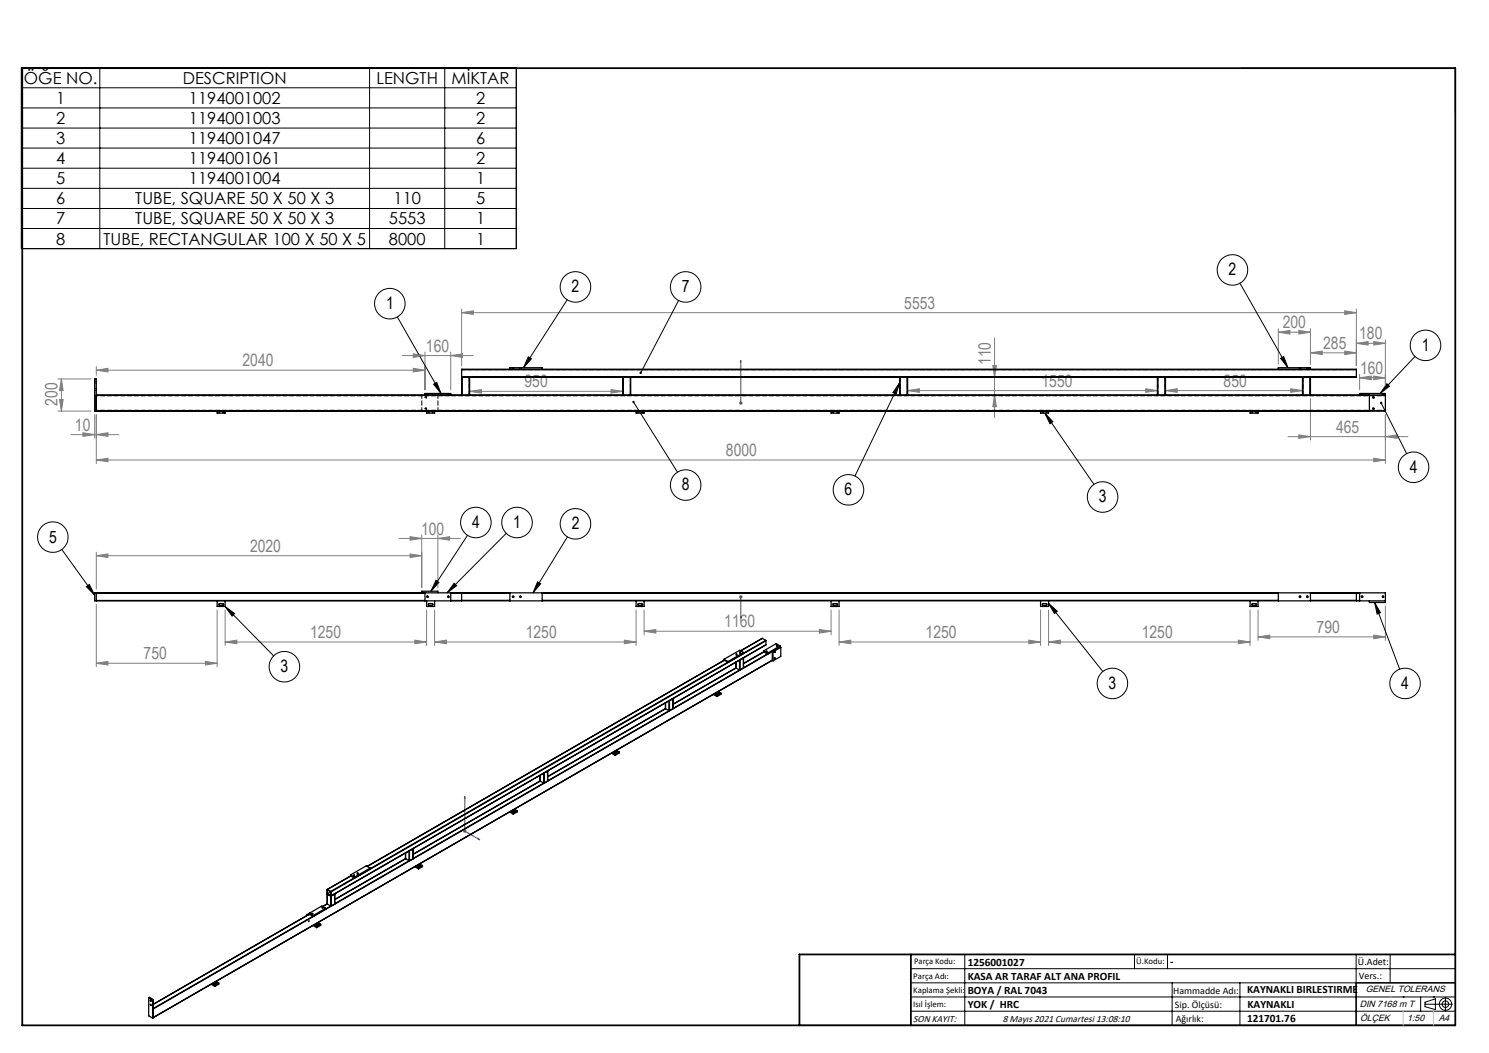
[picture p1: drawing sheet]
<svg xmlns="http://www.w3.org/2000/svg" width="420mm" height="297mm" viewBox="0 0 420 297" stroke-linecap="round" stroke-linejoin="round" font-family="sans-serif">
<g fill="none" stroke="#000" stroke-width=".28">
<path d="M6 19.1h139.6v51h-139.6zM28.2 19.1v51M104.2 19.1v51M125.4 19.1v51M350.2 19.2h60.3v12.6M6 24.8h139.6M6 30.4h139.6M6 36.1h139.6M6 41.8h139.6M6 47.4h139.6M6 53.1h139.6M6 58.8h139.6"/>
<path d="M6 64.4h139.6M349.7 79.9l13.6 23.8M112.1 89.4l12.3 21.6M160 84.6l-12.3 19.1M191.4 84.7l-10.7 20.5M119.9 115.4a.22 .22 0 0 1 .1-.3 .22 .22 0 0 1 .3 .2 .22 .22 0 0 1-.2 .2M119.9 112.2a.22 .22 0 0 1 .1-.3 .22 .22 0 0 1 .3 .2 .22 .22 0 0 1-.2 .2M120.3 111v.4M120.8 111v.4M122.3 108.4l.9-.6 1.2 3.2zM126.2 111v.4M126.7 111v.4"/>
<path d="M144.5 103.7v.4M145 103.7v.4M146.5 103.7v.4M147 103.7v.4M149 100.6l.9 .6-2.2 2.5zM178.7 113.4l12.4 19.8M253.8 108l-12.6 26.3M253.8 108l-1 3.2-1-.5zM294.7 116.5l13.9 20.1M294.7 116.5l2.3 2.5-.8 .5zM361.2 101.1l.9-.5 1.2 3.1zM366.5 103.7v.4"/>
<path d="M366.9 103.7v.4M368.5 103.7v.4M369 103.7v.4M384 111v.4M384.4 111v.4M387.1 115.4a.23 .23 0 0 1 .2-.4 .23 .23 0 0 1 .3 .3 .23 .23 0 0 1-.3 .2M387.1 112.2a.23 .23 0 0 1 .2-.3 .23 .23 0 0 1 .3 .2 .23 .23 0 0 1-.3 .2M389.6 113.7l7.2 14.2M389.9 111v.4M390.3 111v.4M391.2 108.2l.7 .7-2.6 2.1zM399.1 100.5l-9.8 10.5"/>
<path d="M17.4 155l9.3 12.8M131.9 151l-10.3 15.8M142.8 150.4l-16.7 16.8M160.1 151.4l-9.7 15.8M24.3 165.4l.9-.6 1.5 3zM63.5 171.1l13.7 13.9M63.5 171.1l2.7 2-.7 .7zM120.3 168.4a.22 .22 0 0 1 .2-.3 .22 .22 0 0 1 .3 .3 .22 .22 0 0 1-.3 .2M123 163.7l.8 .5-2.2 2.6zM126.3 168.4a.22 .22 0 0 1 .2-.3 .22 .22 0 0 1 .2 .3 .22 .22 0 0 1-.3 .2M128.1 164.5l.7 .7-2.7 2zM144.5 168.4a.22 .22 0 0 1 .3-.3 .22 .22 0 0 1 .2 .3 .22 .22 0 0 1-.3 .2"/>
<path d="M146.6 168.4a.22 .22 0 0 1 .2-.3 .22 .22 0 0 1 .2 .3 .22 .22 0 0 1-.3 .2M151.6 164.1l.9 .5-2.1 2.6zM295.8 170.2l15.3 19.2M295.8 170.2l2.4 2.2-.8 .7zM366.5 168.4a.22 .22 0 0 1 .2-.3 .22 .22 0 0 1 .2 .3 .22 .22 0 0 1-.3 .2M368.5 168.4a.22 .22 0 0 1 .2-.3 .22 .22 0 0 1 .2 .3 .22 .22 0 0 1-.2 .2M384 168.4a.22 .22 0 0 1 .2-.3 .22 .22 0 0 1 .2 .3 .22 .22 0 0 1-.3 .2M387.7 169.9l1.7 2.9-1 .4zM387.7 169.9l7.1 18.8M389.9 168.4a.22 .22 0 0 1 .2-.3 .22 .22 0 0 1 .2 .3 .22 .22 0 0 1-.3 .2M207.6 184.8h.3zM88 257.7h.3z"/>
<path d="M256.9 273.2h153.6M256.9 277.2h153.6M272.1 269.2v20M320 269.2v4M329.3 269.2v4M330.6 277.2v12M349.7 277.2v12M382.5 269.2v20M392.1 269.2v8M256.9 281.2h153.6M256.9 285.2h153.6M395.8 281.2h.1"/>
<path d="M400.7 281.2v4M402 283.2h7.7M402 282.7l2.9-1v3.1l-2.9-.9zM404.4 281.2h.1M407.7 281.3v3.8"/>
<circle cx="347.6" cy="76.1" r="4.3"/>
<circle cx="110" cy="85.6" r="4.3"/>
<circle cx="162.3" cy="80.9" r="4.3"/>
<circle cx="193.4" cy="80.9" r="4.3"/>
<circle cx="402.1" cy="97.4" r="4.3"/>
<circle cx="193.4" cy="136.8" r="4.3"/>
<circle cx="239.3" cy="138.1" r="4.3"/>
<circle cx="398.7" cy="131.8" r="4.3"/>
<circle cx="14.9" cy="151.5" r="4.3"/>
<circle cx="134.2" cy="147.4" r="4.3"/>
<circle cx="145.8" cy="147.4" r="4.3"/>
<circle cx="162.3" cy="147.7" r="4.3"/>
<circle cx="311" cy="140.2" r="4.3"/>
<circle cx="80.2" cy="188.1" r="4.3"/>
<circle cx="208.8" cy="184.2" r=".12"/>
<circle cx="216.3" cy="183.9" r=".13"/>
<circle cx="218.4" cy="185.5" r=".14"/>
<circle cx="218.4" cy="183.8" r=".14"/>
<circle cx="219.1" cy="182.3" r=".13"/>
<circle cx="313.8" cy="192.8" r="4.3"/>
<circle cx="396.3" cy="192.8" r="4.3"/>
<circle cx="87.1" cy="259.8" r=".14"/>
<circle cx="87.1" cy="258" r=".14"/>
<circle cx="91" cy="256.1" r=".14"/>
<circle cx="99.9" cy="247.1" r=".13"/>
<circle cx="100.8" cy="246.5" r=".13"/>
<circle cx="407.7" cy="283.2" r=".93"/>
<circle cx="407.7" cy="283.2" r="1.74"/>
</g>
<path d="M209 113.6v.2zM209 101.7v.6v-.6M209 113.7h.1M209 101.7v12M209 174.3v-.6v.6M209 168.2v.3zM209 168.3h.1M209 168.3v6M131.1 224.6l.1 .6-.2-.1zM131.1 224.6v9.8l4.2 2.5M134.9 236.5l.4 .4-.4-.2z" fill="none" stroke="#00f" stroke-width=".28"/>
<g fill="none" stroke="#808080" stroke-width=".28">
<path d="M116.6 99.8l3.3 .5-3.3 .5zM119.9 99.3v10.7M127.1 99.3v10.7M130.2 88.2l3.3-.5v1zM130.2 87.2v15.9M130.2 88.2h252.4M280.5 95.3v22.5M360.6 93.7l3.3-.5v1zM360.6 92.7v10M360.6 93.7h9M366.4 93.2l3.2 .5-3.2 .5zM369.6 99.5l3.4-.5v1z"/>
<path d="M369.6 92.7v10M369.6 99.5h13M379.3 87.7l3.3 .5-3.3 .5zM379.3 99l3.3 .5-3.3 .5zM382.6 96.8l3.3-.5v1zM382.6 96.8h8.2M382.6 87.2v15.9M387.5 96.3l3.3 .5-3.3 .5zM390.8 95.8v14.2M16.3 106.9h9.4M16.3 116h9.4M16.8 112.7h1l-.5 3.3z"/>
<path d="M17.3 106.9l.5 3.3h-1zM17.3 106.9v9.1M26.7 117v6.6M27.2 104.4l3.2-.5v1zM27.2 103.4v2.5M27.2 117v13.7M27.2 104.4h92.7M113.5 100.3h20M116.6 103.9l3.3 .5-3.3 .5zM127.1 100.3l3.4-.5v1zM132.5 110.4l3.3-.5v1zM132.5 110.4h43.1"/>
<path d="M172.3 109.9l3.3 .5-3.3 .5zM208.5 113.7h1M208.6 113.3l.7 .7M209 113.2v1M209.3 113.3l-.7 .7M256 110.2l3.3-.6v1.1zM256 110.2h70.5M280 103.1h1.1l-.6 3.3zM280.5 111.4l.6 3.3h-1.1zM323.2 109.6l3.3 .6-3.3 .5zM328.8 110.2l3.2-.6v1.1zM328.8 110.2h38.6"/>
<path d="M364.1 109.6l3.3 .6-3.3 .5zM369.6 112.4v11.7M383.5 106.6l3.3-.5v1zM383.5 105.6v4.4M383.5 106.6h7.3M387.5 106.1l3.3 .5-3.3 .5zM390.8 117v13.7M20 122.6h13.5M23.4 122.1l3.3 .5-3.3 .5zM27.2 129.7l3.2-.4v.9zM27.2 129.7h363.6M27.2 122.6l3.2-.5v1z"/>
<path d="M363.3 123.2h33.8M366.4 122.7l3.2 .5-3.2 .4zM387.5 129.3l3.3 .4-3.3 .5zM390.8 123.2l3.3-.5v.9zM27.2 156.7l3.2-.5v1.1zM27.2 155.7v10.5M27.2 156.7h91.8M112.6 151.9h17.3M115.7 151.4l3.3 .5-3.3 .5zM115.7 156.2l3.3 .5-3.3 .6zM119 150.9v14.8M123.5 151.9l3.3-.5v1z"/>
<path d="M123.5 150.9v14.8M27.2 170.5v17.6M61.2 172v16.1M63.5 172v10.1M120.3 172v10.1M122.6 172v10.1M179.4 172v10.1M181.7 178l3.3-.5v1.1zM181.7 172v7.1M181.7 178h52.7M208.5 168.3h1M208.6 168l.7 .7"/>
<path d="M209 167.8v1M209.3 168l-.7 .7M231.1 177.5l3.3 .5-3.3 .6zM234.4 172v7.1M236.7 172v10.1M293.5 172v10.1M295.8 172v10.1M352.6 172v10.1M354.9 179.6l3.3-.5v1.1zM354.9 172v8.7M354.9 179.6h35.9M387.5 179.1l3.3 .5-3.3 .6z"/>
<path d="M390.8 170.9v9.8M27.2 187.1l3.2-.6v1.1zM27.2 187.1h34M57.9 186.5l3.3 .6-3.3 .5zM63.5 181.1l3.3-.6v1.1zM63.5 181.1h56.8M117 180.5l3.3 .6-3.3 .5zM122.6 181.1l3.3-.6v1.1zM122.6 181.1h56.8M176.1 180.5l3.3 .6-3.3 .5zM236.7 181.1l3.3-.6v1.1zM236.7 181.1h56.8"/>
<path d="M290.2 180.5l3.3 .6-3.3 .5zM295.8 181.1l3.3-.6v1.1zM295.8 181.1h56.8M349.3 180.5l3.3 .6-3.3 .5zM130.6 234.4h1M130.7 234.1l.7 .7M131.1 233.9v1M131.4 234.1l-.7 .7"/>
</g>
<path d="M410.5 277.2h-28v12M225.5 289.2h185" fill="none" stroke="#000" stroke-width=".35"/>
<path d="M6.3 19.2h404.2v270h-404.2zM256.9 269.2v20M410.5 269.2h-185v20" fill="none" stroke="#000" stroke-width=".5"/>
<path d="M392.1 281.2h.1M395.8 285.2v4M404.4 285.2v4" fill="none" stroke="#c0c0c0" stroke-width=".28"/>
<g fill="#00f">
<path d="M209 113.6v.2zM209 101.7v.6z"/>
<path d="M209 173.7v.6zM209 168.2v.3zM134.9 236.5l.4 .4-.4-.2zM131.1 224.6l.1 .6-.2-.1z"/>
</g>
<g fill="#808080">
<path d="M387.5 96.3l3.3 .5-3.3 .5zM382.6 96.8l3.3-.5v1z"/>
<path d="M323.2 109.6l3.3 .6-3.3 .5zM256 110.2l3.3-.6v1.1z"/>
<path d="M116.6 103.9l3.3 .5-3.3 .5zM27.2 104.4l3.2-.5v1zM172.3 109.9l3.3 .5-3.3 .5zM132.5 110.4l3.3-.5v1zM27.2 122.6l3.2-.5v1zM23.4 122.1l3.3 .5-3.3 .5zM127.1 100.3l3.4-.5v1zM116.6 99.8l3.3 .5-3.3 .5zM57.9 186.5l3.3 .6-3.3 .5zM27.2 187.1l3.2-.6v1.1zM123.5 151.9l3.3-.5v1zM115.7 151.4l3.3 .5-3.3 .5zM115.7 156.2l3.3 .5-3.3 .6zM27.2 156.7l3.2-.5v1.1z"/>
<path d="M27.2 129.7l3.2-.4v.9zM387.5 129.3l3.3 .4-3.3 .5zM360.6 93.7l3.3-.5v1zM366.4 93.2l3.2 .5-3.2 .5zM383.5 106.6l3.3-.5v1zM387.5 106.1l3.3 .5-3.3 .5zM369.6 99.5l3.4-.5v1zM379.3 99l3.3 .5-3.3 .5zM328.8 110.2l3.2-.6v1.1zM364.1 109.6l3.3 .6-3.3 .5zM63.5 181.1l3.3-.6v1.1zM117 180.5l3.3 .6-3.3 .5zM122.6 181.1l3.3-.6v1.1zM176.1 180.5l3.3 .6-3.3 .5zM181.7 178l3.3-.5v1.1zM231.1 177.5l3.3 .5-3.3 .6zM236.7 181.1l3.3-.6v1.1zM290.2 180.5l3.3 .6-3.3 .5zM295.8 181.1l3.3-.6v1.1zM349.3 180.5l3.3 .6-3.3 .5zM354.9 179.6l3.3-.5v1.1zM387.5 179.1l3.3 .5-3.3 .6z"/>
<path d="M130.2 88.2l3.3-.5v1zM379.3 87.7l3.3 .5-3.3 .5z"/>
<path d="M280 103.1h1.1l-.6 3.3zM280.5 111.4l.6 3.3h-1.1zM17.3 106.9l.5 3.3h-1zM16.8 112.7h1l-.5 3.3z"/>
<path d="M366.4 122.7l3.2 .5-3.2 .4zM390.8 123.2l3.3-.5v.9z"/>
</g>
<path d="M180.5 104.9v.5l.2-.2-.1 .2a.33 .33 0 0 0 .4-.3 .33 .33 0 0 0-.5-.2zM149 100.6l.9 .6-2.2 2.5zM178.4 113.1a.34 .34 0 0 0 0 .6 .34 .34 0 0 0 .6-.2 .34 .34 0 0 0-.5-.4l.2 .3zM122.3 108.4l.9-.6 1.2 3.2zM361.2 101.1l.9-.5 1.2 3.1zM391.2 108.2l.7 .7-2.6 2.1zM389.3 113.4a.34 .34 0 0 0 .2 .6 .34 .34 0 0 0 .4-.4 .34 .34 0 0 0-.5-.3l.2 .4-.2-.4zM294.7 116.5l2.3 2.5-.8 .5zM253.8 108l-1 3.2-1-.5zM387.7 169.9l1.7 2.9-1 .4zM295.8 170.2l2.4 2.2-.8 .7zM123 163.7l.8 .5-2.2 2.6zM24.3 165.4l.9-.6 1.5 3zM63.5 171.1l2.7 2-.7 .7zM128.1 164.5l.7 .7-2.7 2zM151.6 164.1l.9 .5-2.1 2.6z" fill="#000"/>
<g fill="none" stroke="#000" stroke-width=".35">
<path d="M27.2 111.4h103M27.2 111.5h359.1M27.2 115.9h359.1M61.2 116v.5h2.3v-.5M119.9 111.4v-.4h7.2v.4M120.3 116v.5h2.3v-.5M130.2 104.3v-.2h252.4v.2M130.2 106.3v.1M130.2 106.4h.1M130.2 111.4h.1M130.2 104.3h252.4M130.2 106.3h252.4"/>
<path d="M130.2 104.3v2M130.2 106.4v5M130.3 111.4h2M130.3 106.4h2M130.3 106.4v5M132.3 111.4h.2M132.3 106.4h.2M132.3 106.4v5M132.5 111.4h43.1M132.5 106.4h43.1M132.5 106.4v5M143.8 104.1v-.4h9.1v.4"/>
<path d="M175.6 111.4h.2M175.6 106.4h.2M175.6 106.4v5M175.8 111.4h2M175.8 106.4v5M175.8 106.4h2M177.8 111.4h.1M177.8 106.4h.1M177.8 106.4v5M177.9 111.4h75.9M177.9 106.4h75.9M177.9 106.4v5"/>
<path d="M179.4 116v.5h2.3v-.5M234.4 116v.5h2.3v-.5M253.8 111.4h.1M253.8 106.4h.1M253.8 106.4v5M253.9 111.4h2M253.9 106.4h2M253.9 106.4v5M255.9 111.4h.1M255.9 106.4h.1M255.9 106.4v5M256 111.4h70.5"/>
<path d="M256 106.4h70.5M256 106.4v5M293.5 116v.5h2.3v-.5M326.5 111.4h.1M326.5 106.4h.1M326.5 106.4v5M326.6 111.4h2M326.6 106.4h2M326.6 106.4v5M328.6 111.4h.1M328.6 106.4h.2M328.6 106.4v5"/>
<path d="M328.7 111.4h38.7M328.8 106.4h38.6M328.8 106.4v5M352.6 116v.5h2.3v-.5M360.6 104.1v-.4h9v.4M367.4 111.4h.1M367.4 106.4h.1M367.4 106.4v5M367.5 111.4h2M367.5 106.4h2M367.5 106.4v5M369.5 111.4h.1"/>
<path d="M369.5 106.4h.1M369.5 106.4v5M369.6 111.4h21.2M369.6 106.4v5M382.6 106.3v.1h-13M382.6 104.3v2M383.5 111.4v-.4h7.3v5h-364.1v-9.1h.5v9.1M386.3 111.4v4.6M27.2 167.2v2.3M27.2 167.3h92.7M27.2 169.4h92.7M61.2 169.5v1.6h2.3v-1.6"/>
<path d="M61.7 170.3l1.2-.1 .2 .4-1.2 .1-.2-.1zM119 167.2v-.4h4.5v.4M119.9 167.2v2.3M120.3 169.5v1.6h2.3v-1.6M120.8 170.3l1.2-.1 .2 .4-1.2 .1-.2-.1zM127.1 167.2v2.3M127.1 167.3h3.1M127.1 169.4h3.1M130.2 167.2v.1M130.2 169.3v.2M130.2 167.3v2M130.2 167.3h13.6"/>
<path d="M130.2 169.3h13.6M143.8 167.2v2.3M152.9 167.2v2.3M152.9 167.3h207.7M152.9 169.3h207.7M179.4 169.5v1.6h2.3v-1.6M179.9 170.3l1.2-.1 .2 .4-1.2 .1-.2-.1zM234.4 169.5v1.6h2.3v-1.6M235 170.3l1.1-.1 .2 .4-1.2 .1-.2-.1zM293.5 169.5v1.6h2.3v-1.6M294.1 170.3l1.1-.1 .1 .4-1.1 .1-.2-.1zM352.6 169.5v1.6h2.3v-1.6"/>
<path d="M353.2 170.3l1.1-.1 .1 .4-1.1 .1-.2-.1zM360.6 167.2v2.3M369.6 167.2v2.3M369.6 167.3h13M369.6 169.3h13M382.6 167.2v.1M382.6 169.3v.2M382.6 167.3v2M382.6 167.3h.9M382.6 169.4h.9M383.5 167.2v2.3M386.3 169.5v.4h4.5v-2.7h-364.1v2.3h364.1"/>
<path d="M187.7 199.9l-33.2 19.1M187.7 198.3v1.6M187.7 199.9l1 .5M187.7 199.9l-33.2 19.2M188.8 197.7l-.1 2.7M188.8 197.7v2.7M189.8 197.1v2.7M189.8 197.1l-1 .6M189.8 197.1v2.8M189.8 199.9l-1 .5M189.8 199.8v.1M189.8 198.6l17.8-10.2z"/>
<path d="M201.2 195.9l1 .6M201.4 195.7l.8 .4M202.2 195.8v.1M202.2 196.1v.4M202.6 195l.7 .5M202.6 195.5l.3 .1-.5 .3-.2-.1M202.6 195.5l-.4 .3M202.6 195.5v.3M203.3 195.5l-1.1 .6M203.3 195.5v.3l-1.1 .7M204.2 185.9l1.2 .7M204.2 185.9v.3l1.2 .6"/>
<path d="M205.3 186.8l-100.9 58.2M205.4 186.6v.2M207.6 186.8v1.6M207.6 188.4l1 .6M207.6 184.5l.3 .1zM208.6 189h.1M208.6 186.2v2.8M208.6 183.9l.3 .1zM208.6 189l-18.8 10.8M208.7 186.2h-.1M208.7 186.2l1-.6v2.8M208.7 186.2v2.8"/>
<path d="M209.7 188.4l-1 .6M209.8 184l-1.1-.6-4.5 2.5M209.8 184l-4.4 2.6M209.8 184v.3l-4.4 2.5M215 180.1h.1M215 180.1l-6.1 3.4M215 180.1l1 .5M215.4 183.6v.3M215.4 183.6l1.1 .6M215.4 183.9l1.1 .6M215.4 183.9l-5.7 3.3M216 180.6v.1"/>
<path d="M216 180.6l-6.2 3.6M216 181.9h.1M216 181.9l-122.7 70.8M216 180.7l-122.7 70.9M216 180.7v1.2M216.1 183.7h.3zM216.5 184.5l-6.8 3.9M216.5 184.2v.3M217.8 186.2l-174.5 100.8M217.8 186.3l.3 .1M217.8 183.8l-174.5 100.7M218.1 183.9v2.5"/>
<path d="M218.1 183.9l-.3-.2v2.6M218.5 185.6h.2l-.1 .2zM220 182.2l-3.5 2M220 182.2v.3M220 182.5l-3.5 2M220 182.2l-1.1-.7-3.5 2.1M220 182.5l.2 .1M220.2 182.6v2.5l-2.1 1.3M220.2 182.6l-2.1 1.3M152.3 218.7l.1 1.6M152.4 218.6v1.7M153.5 218l-.1 2.9"/>
<path d="M153.5 218v2.9M154.4 217.5v2.8M154.4 217.5l-.9 .5M172.5 212.4l1 .6M172.7 212.3l.8 .5M173.5 212.3v.1M173.5 212.8v.2M173.8 211.6l.8 .5M173.9 212.1l.3 .1-.5 .3-.2-.2M173.9 212.1l-.4 .2M173.9 212.1v.2M174.6 212.1l-1.1 .7"/>
<path d="M174.6 212.1v.3l-1.1 .6M188.7 200.4h.1M188.7 200.5l-34.2 19.7M115.4 240v2.8M115.4 240h.1M115.5 240v2.8M116.5 239.4l-1 .6M116.5 239.4h.1M116.5 239.4v2.8M143.7 229l1.1 .6M144 228.9l.8 .4M144.7 228.9v.2"/>
<path d="M144.8 229.3v.3M145.1 228.2l.8 .5M145.2 228.7l.3 .1-.5 .3-.3-.2M145.2 228.7l-.5 .2M145.2 228.7v.2M145.9 228.7l-1.1 .6M145.9 228.7v.3l-1.1 .6M152.4 220.3l-35.9 20.6M152.4 220.3l1 .6M153.4 220.9h.1M153.4 220.9l-36.9 21.3M154.4 220.3l-.9 .6"/>
<path d="M86.6 257.9l.2 .2M86.6 257.9v.3M86.8 258.1h.1M87.2 257.6l1.1 .6M87.2 257.8l1.1 .7M87.2 257.6v.2M87.2 257.8l-.4 .3M87.2 257.6l-.6 .3M87.3 257.8l-44 25.5M88 257.7h.3zM88.3 258.4l-45 26M88.3 258.2v.3"/>
<path d="M90.9 256l.2 .1h-.2zM91.9 256.2l-1.1-.7-3.6 2.1M91.9 256.2l-3.6 2M91.9 256.2v.2M91.9 256.4l-3.6 2.1M92.3 250.9l1 .6M92.3 250.9v1.3M92.3 252.2v2.8M92.3 255l-1.3 .7M92.3 252.2l1 .5M92.3 255l1 .5M93.3 251.5v.1"/>
<path d="M93.3 252.7h.1M93.3 255.5h.1M93.3 251.5l-1-.5v1.1M93.3 251.5v1.2l-1-.6M93.3 252.7v2.8M93.3 251.5l-1 .6M93.3 255.5l-1.4 .9M93.3 251.6v1.1M93.4 252.7l1-.6v2.9M93.4 252.7v2.8M94.4 253.7l20-11.5zM94.4 255l-1 .5"/>
<path d="M98.9 246.8l1.1 .6M98.9 246.8v.2l1.1 .7M99 247.1l-6.7 3.8M99.7 246.8h.3zM99.9 247.6l-6.6 3.9M100 247.4v.3M100.8 246.2l.2 .1zM103.5 244.4l100.8-58.2-100.7 58.2M104.4 244.9l-1.1-.7-4.4 2.6M104.4 244.9l-4.4 2.5M104.4 244.9v.2l-4.4 2.6M114.4 240.6v1.6"/>
<path d="M114.4 242.2l1 .6M115.4 242.8h.1M115.4 242.8l-21 12.2M116.5 242.2l-1 .6M117 244.4l1.1 .7M117.3 244.3l.8 .5M118 244.3v.2M118.1 244.8v.3M118.4 243.7l.8 .4M118.4 244.1l.3 .1-.5 .3-.2-.2M118.4 244.1l-.4 .2M118.4 244.1v.3"/>
<path d="M119.2 244.1l-1.1 .7M119.2 244.1v.3l-1.1 .7M59.5 277.6l1.1 .6M59.8 277.5l.8 .4M60.5 277.5v.1M60.6 277.9v.3M60.9 276.8l.8 .5M61 277.2l.3 .2-.6 .3-.2-.2M61 277.2l-.5 .3M61 277.2v.3M61.7 277.3l-1.1 .6M61.7 277.3v.3l-1.1 .6"/>
<path d="M88.3 261l1 .7M88.5 260.9l.8 .4M89.3 260.9v.2M89.3 261.3v.4M89.6 260.2l.9 .5M89.7 260.7l.3 .1-.5 .3-.2-.2M89.7 260.7l-.4 .2M89.7 260.7v.2M90.5 260.7l-1.2 .6M90.5 260.7v.3l-1.2 .7M41.9 281.4v5.1l1.1 .7M41.9 281.4l1.1 .7"/>
<path d="M41.9 281.4l.3-.1 1.1 .6M43 282.1v5.1M43.3 281.9v5.2l-.3 .1M43.3 281.9l-.3 .2"/>
<circle cx="387.4" cy="112.1" r=".2"/>
<circle cx="387.4" cy="115.3" r=".2"/>
<circle cx="120.6" cy="168.3" r=".19"/>
<circle cx="126.5" cy="168.3" r=".2"/>
<circle cx="144.7" cy="168.3" r=".2"/>
<circle cx="146.8" cy="168.3" r=".2"/>
<circle cx="366.7" cy="168.3" r=".19"/>
<circle cx="368.7" cy="168.3" r=".19"/>
<circle cx="384.2" cy="168.3" r=".19"/>
<circle cx="390.1" cy="168.3" r=".2"/>
<circle cx="218.6" cy="183.9" r=".12"/>
<circle cx="219.2" cy="182" r=".11"/>
<circle cx="42.5" cy="283.4" r=".15"/>
<circle cx="42.5" cy="282.2" r=".14"/>
</g>
<path d="M27.2 111.6h363.6M27.2 115.7h363.6M27.2 115.9h363.6M27.2 111.5h363.6" fill="none" stroke="#000" stroke-width=".28" stroke-dasharray="1.3 .6" stroke-dashoffset=".7"/>
<g fill="none" stroke="#000" stroke-width=".28" stroke-dasharray="1.3 .6">
<path d="M26.7 110.1h.5M26.7 108h.5M27.2 109.6h-.5M27.2 107.5h-.5M61.7 116v.5M61.9 116.5v-.5M62.8 116.5v-.5M63.1 116.5v-.5M120.4 111v.4M120.8 111.4v-.4M120.8 116v.5M121 116.5v-.5"/>
<path d="M121.9 116.5v-.5M122.2 116.5v-.5M126.3 111v.4M126.7 111.4v-.4M130.3 106.4v5M132.3 106.4v5M144.6 103.7v.4M144.9 104.1v-.4M146.6 103.7v.4M147 104.1v-.4M175.8 106.4v5M177.8 106.4v5"/>
<path d="M179.9 116v.5M180.1 116.5v-.5M181 116.5v-.5M181.3 116.5v-.5M234.9 116v.5M235.1 116.5v-.5M236 116.5v-.5M236.3 116.5v-.5M253.9 106.4v5M255.9 106.4v5M294 116v.5M294.2 116.5v-.5"/>
<path d="M295.1 116.5v-.5M295.4 116.5v-.5M326.6 106.4v5M328.6 106.4v5M353.1 116v.5M353.3 116.5v-.5M354.2 116.5v-.5M354.4 116.5v-.5M366.5 103.7v.4M366.9 104.1v-.4M367.5 106.4v5M368.6 103.7v.4"/>
<path d="M368.9 104.1v-.4M369.5 106.4v5M384 111v.4M384.4 111.4v-.4M389.9 111v.4M390.3 111.4v-.4"/>
</g>
<path d="M130.2 104.3h252.4M130.2 106.3h252.4" fill="none" stroke="#000" stroke-width=".28" stroke-dasharray="1.3 .6" stroke-dashoffset=".2"/>
<path d="M119 111.4v4.6M123.5 116v-4.6M386.3 111.5h4.5M386.3 115.9h4.5" fill="none" stroke="#000" stroke-width=".28" stroke-dasharray="1.3 .6" stroke-dashoffset=".3"/>
<path d="M120.3 115.3l-.2-.2-.2 .1 .2 .3 .2-.2M120.3 112.1l-.2-.2-.2 .2 .2 .2 .2-.2" fill="none" stroke="#000" stroke-width=".28" stroke-dasharray="1.3 .6" stroke-dashoffset=".6"/>
<g font-size="4.8">
<text x="346.6" y="77.7">2</text>
<text x="161.2" y="82.5">2</text>
<text x="192.3" y="82.5">7</text>
<text x="108.9" y="87.2">1</text>
<text x="401" y="98.9">1</text>
<text x="397.6" y="133.3">4</text>
<text x="192.3" y="138.3">8</text>
<text x="238.2" y="139.7">6</text>
<text x="309.9" y="141.7">3</text>
<text x="133.2" y="148.9">4</text>
<text x="144.8" y="148.9">1</text>
<text x="161.3" y="149.3">2</text>
<text x="13.8" y="153">5</text>
<text x="79.2" y="189.6">3</text>
<text x="312.7" y="194.3">3</text>
<text x="395.3" y="194.3">4</text>
</g>
<g font-size="4.8" fill="#808080">
<text x="255.1" y="87.1">5553</text>
<text x="361.8" y="92.6">200</text>
<text x="383.4" y="95.7">180</text>
<text x="120.2" y="99.2">160</text>
<text x="373.2" y="98.4">285</text>
<text x="68.4" y="103.3">2040</text>
<text x="279.5" y="103" transform="rotate(-90 279.5 103)">110</text>
<text x="383.6" y="105.5">160</text>
<text x="148" y="109.3">950</text>
<text x="293.8" y="109.1">1550</text>
<text x="345.1" y="109.1">850</text>
<text x="16.3" y="114.5" transform="rotate(-90 16.3 114.5)">200</text>
<text x="21.1" y="121.5">10</text>
<text x="376.9" y="122.1">465</text>
<text x="204.8" y="128.7">8000</text>
<text x="70.5" y="155.6">2020</text>
<text x="118.8" y="150.8">100</text>
<text x="87.5" y="180">1250</text>
<text x="148.3" y="180">1250</text>
<text x="204.3" y="177">1160</text>
<text x="261.1" y="180">1250</text>
<text x="322.1" y="180">1250</text>
<text x="371.4" y="178.5">790</text>
<text x="40.5" y="186">750</text>
</g>
<g font-size="4.7">
<text x="6.7" y="23.6">ÖĞE NO.</text>
<text x="51.6" y="23.6">DESCRIPTION</text>
<text x="106.2" y="23.6">LENGTH</text>
<text x="127.4" y="23.6">MİKTAR</text>
<text x="15.8" y="29.3">1</text>
<text x="53.3" y="29.3">1194001002</text>
<text x="134.3" y="29.3">2</text>
<text x="15.8" y="34.9">2</text>
<text x="53.3" y="34.9">1194001003</text>
<text x="134.3" y="34.9">2</text>
<text x="15.8" y="40.6">3</text>
<text x="53.3" y="40.6">1194001047</text>
<text x="134.3" y="40.6">6</text>
<text x="15.8" y="46.3">4</text>
<text x="53.3" y="46.3">1194001061</text>
<text x="134.3" y="46.3">2</text>
<text x="15.8" y="52">5</text>
<text x="53.3" y="52">1194001004</text>
<text x="134.3" y="52">1</text>
<text x="15.8" y="57.6">6</text>
<text x="38.2" y="57.6">TUBE, SQUARE 50 X 50 X 3</text>
<text x="111" y="57.6">110</text>
<text x="134.3" y="57.6">5</text>
<text x="15.8" y="63.3">7</text>
<text x="38.2" y="63.3">TUBE, SQUARE 50 X 50 X 3</text>
<text x="109.7" y="63.3">5553</text>
<text x="134.3" y="63.3">1</text>
<text x="15.8" y="69">8</text>
<text x="29.2" y="69">TUBE, RECTANGULAR 100 X 50 X 5</text>
<text x="109.7" y="69">8000</text>
<text x="134.3" y="69">1</text>
</g>
<g font-size="3.2">
<text x="272.9" y="272.3">1256001027</text>
<text x="330" y="272.2">-</text>
<text x="272.9" y="280.3">BOYA / RAL 7043</text>
<text x="272.9" y="276.3">KASA AR TARAF ALT ANA PROFIL</text>
<text x="351.8" y="280">KAYNAKLI BIRLESTIRME</text>
<text x="272.9" y="284.4">YOK / HRC</text>
<text x="351.9" y="284.3">KAYNAKLI</text>
<text x="351.8" y="288.3">121701.76</text>
</g>
<g font-size="2.8">
<text x="383" y="272.2">Ü.Adet:</text>
<text x="330.9" y="280.3">Hammadde Adı:</text>
<text x="383.3" y="276">Vers.:</text>
<text x="331.4" y="284.3">Sip. Ölçüsü:</text>
<text x="257.6" y="288.3">SON KAYIT:</text>
<text x="282.8" y="288.3">8 Mayıs 2021 Cumartesi 13:08:10</text>
<text x="331.6" y="288.3">Ağırlık:</text>
</g>
<g font-size="2.6">
<text x="385.2" y="279.9">GENEL TOLERANS</text>
<text x="383.5" y="284">DIN 7168 m T</text>
<text x="383.6" y="288.1">ÖLÇEK</text>
<text x="396.9" y="288.1">1:50</text>
<text x="405.8" y="288.1">A4</text>
</g>
<g font-size="2.5">
<text x="257.9" y="272">Parça Kodu:</text>
<text x="320.5" y="272">Ü.Kodu:</text>
<text x="257.6" y="280">Kaplama Şekli:</text>
<text x="257.6" y="276">Parça Adı:</text>
<text x="257.6" y="284.1">Isıl İşlem:</text>
</g>
</svg>
